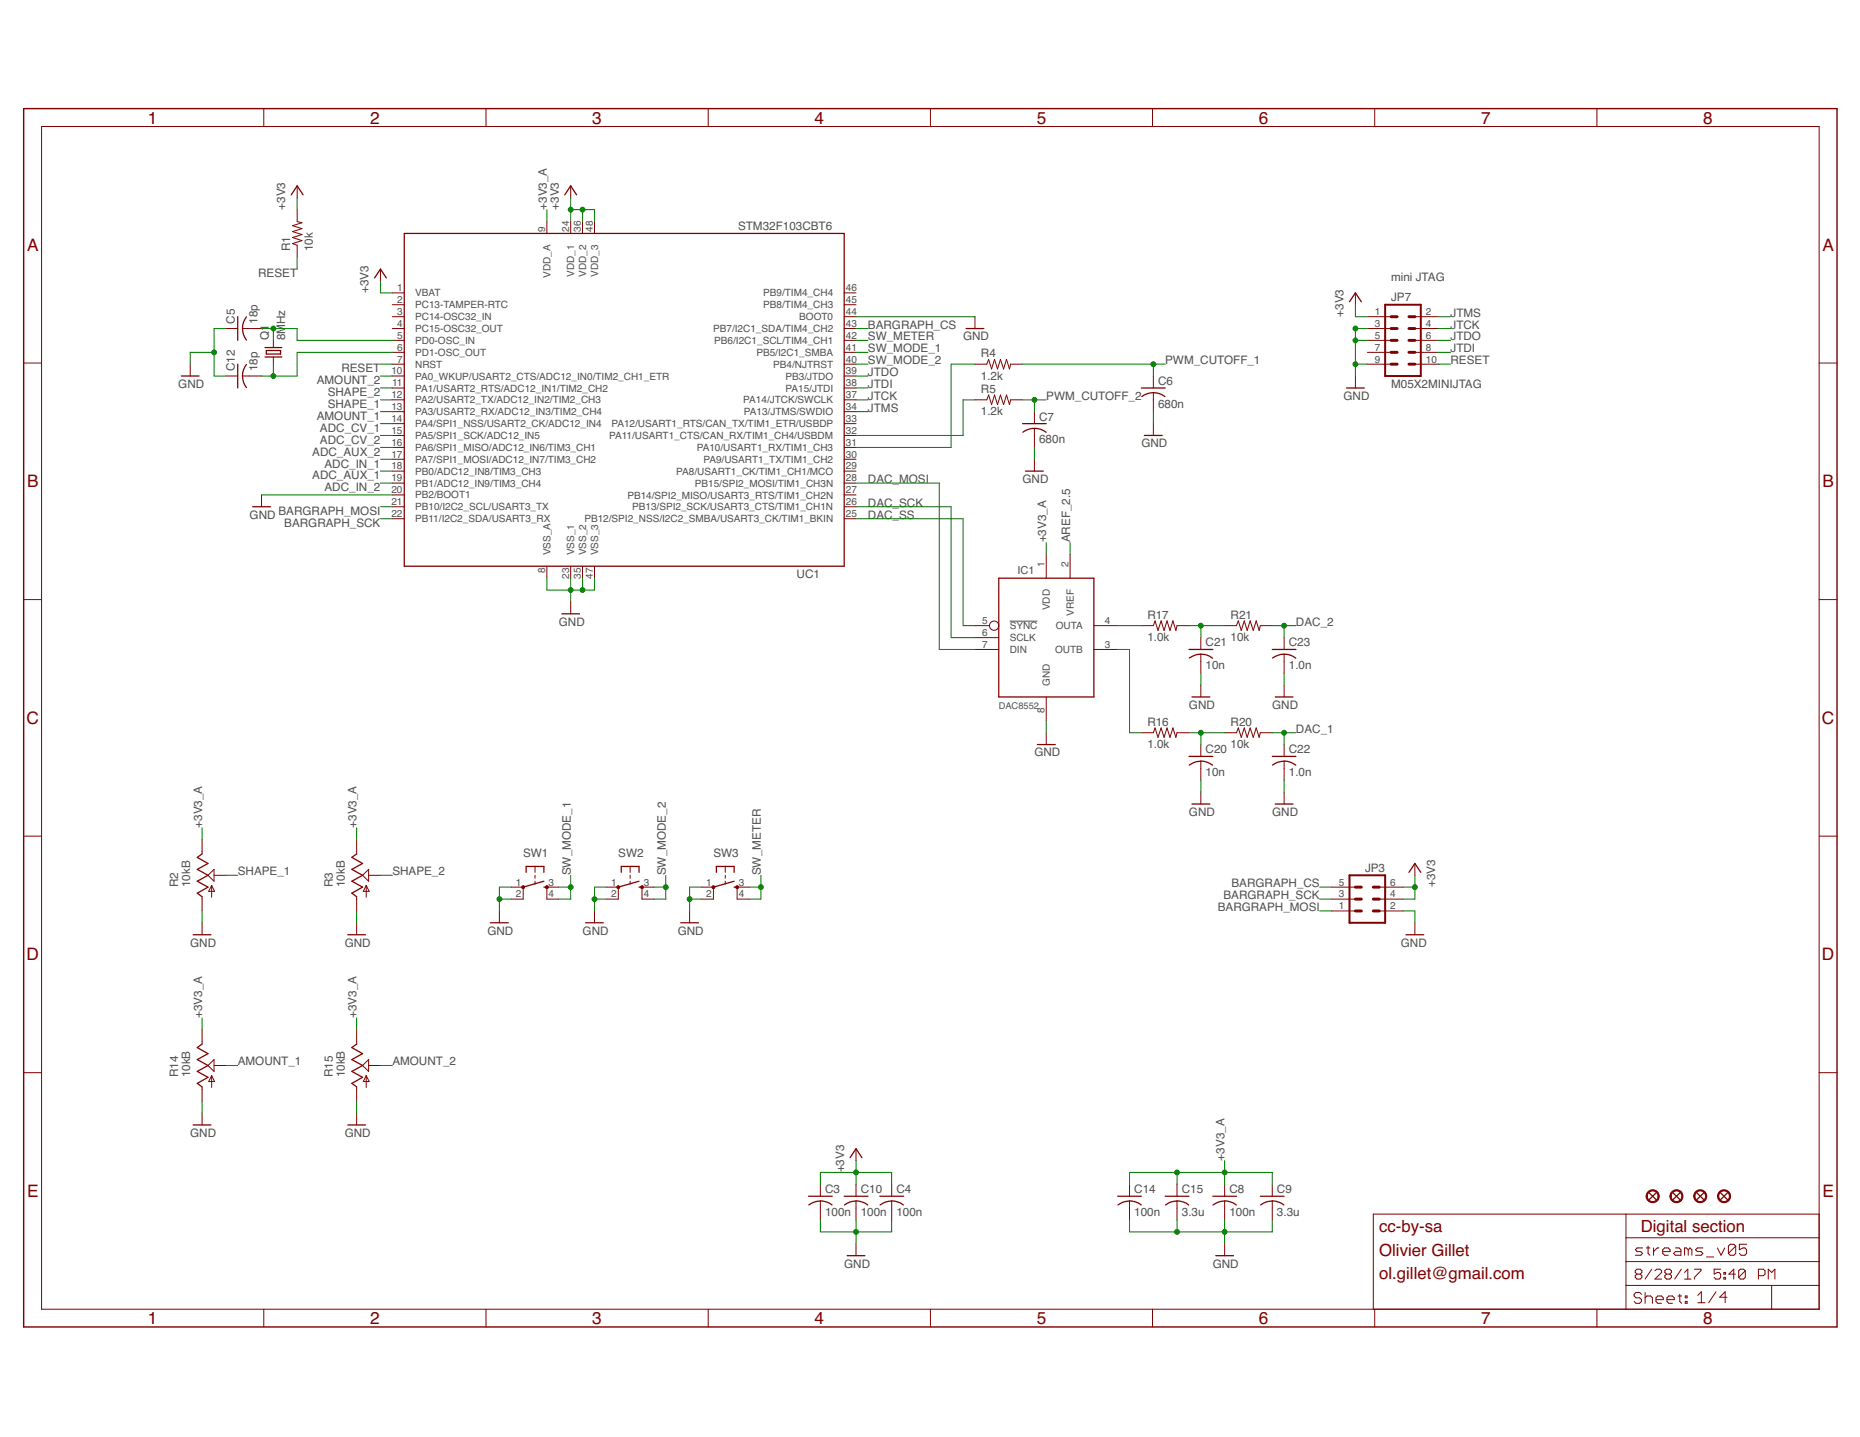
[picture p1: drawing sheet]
<svg xmlns="http://www.w3.org/2000/svg" width="279mm" height="216mm" viewBox="0 0 279 216" stroke-linecap="round" stroke-linejoin="round" font-family="sans-serif">
<path d="M151.7 93.3h4.1" fill="none" stroke="#505050" stroke-width=".15"/>
<g fill="none" stroke="#800000" stroke-width=".15">
<path d="M6.2 19h267.1v177.7h-267.1zM39.6 16.3v2.7M73 16.3v2.7M106.4 16.3v2.7M139.8 16.3v2.7M173.1 16.3v2.7M206.5 16.3v2.7M239.9 16.3v2.7M44.6 31.5v1.8l.8 .2-1.5 .4 1.5 .5-1.5 .4 1.5 .4-1.5 .5 1.5 .5-1.5 .4 .7 .3v1.8M44.6 27.9v1.8M82.1 33.3v1.8M85.7 27.9v1.8"/>
<path d="M85.7 33.3v1.8M87.5 33.3v1.8M89.3 33.3v1.8M3.6 54.5h2.6M28.6 54.7v1.8M33.9 49.4h1.8M33.9 56.5h1.8M36.4 49.4h2.9M36.4 56.5h2.9M41.1 51.1v1.1M41.1 53.6v1.1M57.1 40.4v1.8"/>
<path d="M58.9 52.9h1.8M58.9 54.7h1.8M58.9 49.4h1.8M58.9 44h1.8M58.9 51.1h1.8M58.9 58.3h1.8M58.9 56.5h1.8M58.9 45.8h1.8M58.9 47.6h1.8M126.8 52.9h1.8M126.8 54.7h1.8M126.8 49.4h1.8"/>
<path d="M126.8 44h1.8M126.8 51.1h1.8M126.8 58.3h1.8M126.8 56.5h1.8M126.8 45.8h1.8M126.8 47.6h1.8M146.5 54.7h1.7l.3-.7 .4 1.4 .5-1.4 .4 1.4 .5-1.4 .4 1.4 .5-1.4 .4 1.4 .2-.7h1.8M146.5 47.6v1.8M173.2 56.5v1.8M173.2 59v2.8M203.6 44v1.8M203.6 56.5v1.8"/>
<path d="M205.4 52.9h3.6M205.4 54.7h3.6M205.4 49.4h3.6M205.4 51.1h3.6M205.4 47.6h3.6M212.5 52.9h3.6M212.5 54.7h3.6M212.5 49.4h3.6M212.5 51.1h3.6M212.5 47.6h3.6M273.3 54.5h2.6M39.3 74.4v1.7"/>
<path d="M58.9 72.6h1.8M58.9 70.8h1.8M58.9 67.2h1.8M58.9 74.4h1.8M58.9 76.1h1.8M58.9 69h1.8M58.9 60.1h1.8M58.9 65.4h1.8M58.9 61.8h1.8M58.9 63.6h1.8M58.9 77.9h1.8M126.8 72.6h1.8"/>
<path d="M126.8 70.8h1.8M126.8 67.2h1.8M126.8 74.4h1.8M126.8 76.1h1.8M126.8 69h1.8M126.8 60.1h1.8M126.8 65.4h1.8M126.8 61.8h1.8M126.8 63.6h1.8M126.8 77.9h1.8M146.5 60.1h1.7l.3-.7 .4 1.4 .5-1.4 .4 1.4 .5-1.4 .4 1.4 .5-1.4 .4 1.4 .2-.7h1.8M155.4 61.8v1.8"/>
<path d="M155.4 64.4v2.8M155.4 69v1.8M173.2 63.6v1.8M3.6 90.1h2.6M82.1 85.1v1.8M85.7 85.1v1.8M85.7 90.4v1.8M87.5 85.1v1.8M89.3 85.1v1.8M146.5 94h2.1M146.5 95.8h3.5M146.5 97.6h3.5"/>
<path d="M157.2 83.3v3.6M160.7 83.3v3.6M164.3 94h3.6M164.3 97.6h3.6M171.4 94h1.8l.3-.7 .4 1.4 .5-1.4 .5 1.4 .4-1.4 .4 1.4 .5-1.4 .4 1.4 .2-.7h1.8M180.4 95.8v1.8M180.4 98.3v2.9M184 94h1.7l.3-.7 .5 1.4 .4-1.4 .4 1.4 .5-1.4 .5 1.4 .4-1.4 .4 1.4 .2-.7h1.8M192.9 95.8v1.8M192.9 98.3v2.9M273.3 90.1h2.6M157.2 104.7v3.6"/>
<path d="M157.2 110.1v1.8M171.4 110.1h1.8l.3-.7 .4 1.4 .5-1.4 .5 1.4 .4-1.4 .4 1.4 .5-1.4 .4 1.4 .2-.7h1.8M180.4 102.9v1.8M180.4 111.9v1.7M180.4 114.4v2.8M180.4 119v1.8M184 110.1h1.7l.3-.7 .5 1.4 .4-1.4 .4 1.4 .5-1.4 .5 1.4 .4-1.4 .4 1.4 .2-.7h1.8M192.9 102.9v1.8M192.9 111.9v1.7M192.9 114.4v2.8M192.9 119v1.8M3.6 125.6h2.6"/>
<path d="M30.4 126.2v2.1M30.4 134.7v2.2M30.4 138.6v1.8M31.2 131.5l1-.9v1.8zM31.8 133v1.8M31.8 133l.4 .9h-.9zM32.2 131.5h1.7M53.6 126.2v2.1M53.6 134.7v2.2M53.6 138.6v1.8M54.5 131.5l.9-.9v1.8zM55 133l.5 .9h-.9z"/>
<path d="M55 133v1.8M55.4 131.5h1.7M75 136.9v1.7M76.8 133.3h1.8v1.8h-1.8M80.4 130.2v.9M80.4 131.5v.5M80.4 132.4v.4M83.9 133.3h-1.8v1.8h1.8M89.3 136.9v1.7M91.1 133.3h1.8v1.8h-1.8M94.7 130.2v.9M94.7 131.5v.5"/>
<path d="M94.7 132.4v.4M98.2 133.3h-1.8v1.8h1.8M103.6 136.9v1.7M105.4 133.3h1.8v1.8h-1.8M108.9 130.2v.9M108.9 131.5v.5M108.9 132.4v.4M112.5 133.3h-1.8v1.8h1.8M200 133.3h3.6M200 135.1h3.6M200 136.9h3.6M207.2 133.3h3.6"/>
<path d="M207.2 135.1h3.6M207.2 136.9h3.6M212.5 129.7v1.8M212.5 138.6v1.8M273.3 125.6h2.6M30.4 154.7v2.2M53.6 154.7v2.2M3.6 161.2h2.6M30.4 163.3v2.1M30.4 167.2v1.8M31.2 160.1l1-.9v1.8zM31.8 161.6v1.8"/>
<path d="M31.8 161.6l.4 .9h-.9zM32.2 160.1h1.7M53.6 163.3v2.1M53.6 167.2v1.8M54.5 160.1l.9-.9v1.8zM55 161.6v1.8M55 161.6l.5 .9h-.9zM55.4 160.1h1.7M123.2 177.9v1.8M128.6 172.6v1.8M128.6 177.9v1.8M133.9 177.9v1.8"/>
<path d="M169.7 177.9v1.8M176.8 177.9v1.8M184 177.9v1.8M191.1 177.9v1.8M273.3 161.2h2.6M39.6 196.7v2.7M73 196.7v2.7M106.4 196.7v2.7M123.2 180.4v2.9M128.6 180.4v2.9M128.6 186.9v1.8M133.9 180.4v2.9"/>
<path d="M139.8 196.7v2.7M169.7 180.4v2.9M173.1 196.7v2.7M176.8 180.4v2.9M184 180.4v2.9M184 186.9v1.8M191.1 180.4v2.9M206.5 196.7v2.7M239.9 196.7v2.7M244.2 193.1h29.1M244.2 182.4v14.3M244.2 189.5h29.1"/>
<path d="M244.2 186h29.1M245.9 191.4l-.3-.2v-.3l.3-.2h.5l.2 .2v.3l-.2 .2M245.9 191.4l-.3 .3v.2l.3 .3h.5l.2-.3v-.2l-.2-.3M245.9 191.4h.5M246.6 194.5l-.3-.3h-.6l-.2 .3v.2l.2 .3h.6l.3 .3v.2l-.3 .3h-.6l-.2-.3M246.7 187.5h-.8l-.2 .3 .2 .2h.6l.2 .3-.2 .3h-.8M247.1 195l.3-.3h.5l.3 .3v.8M247.1 194.2v1.6M247.3 187.5h.5M247.6 187.2v1.1l.2 .3M248.1 190.7l-1 1.5M248.4 187.5v1.1"/>
<path d="M248.6 190.9l.3-.2h.4l.3 .2v.3l-1 1h1M248.8 195.3h1.1v-.3l-.3-.3h-.6l-.2 .3v.5l.2 .3h.6M249.2 187.5h-.3l-.5 .5M249.8 188h1.1v-.2l-.3-.3h-.6l-.2 .3v.5l.2 .3h.6M250.3 191.4l-.2-.2v-.3l.2-.2h.5l.3 .2v.3l-.3 .2M250.3 191.4l-.2 .3v.2l.2 .3h.5l.3-.3v-.2l-.3-.3M250.3 191.4h.5M250.4 195.3h1.1v-.3l-.3-.3h-.5l-.3 .3v.5l.3 .3h.5M251.7 187.5h.5l.3 .3v.8h-.8l-.3-.3 .3-.3h.8M252.1 194.7h.5M252.3 194.5v1l.3 .3M252.6 190.7l-1 1.5"/>
<path d="M253 192.2h1M253 191.2l.5-.5v1.5M253.2 194.7h.2v.3h-.2zM253.2 195.5h.2v.3h-.2zM253.6 187.8l-.3-.3h-.3v1.1M253.6 187.8v.8M253.6 187.8l.3-.3 .2 .3v.8M254.5 190.7h1v.2l-1 1v.3M255 194.6l.6-.5v1.6M255 195.7h1.1M255.8 187.5h-.8l-.3 .3 .3 .2h.5l.3 .3-.3 .3h-.8M256.3 188.8h1.1"/>
<path d="M257.8 194.1l-1.1 1.6M258 187.5l.5 1.1 .6-1.1M258.5 190.7h-1v.7l.5-.2h.2l.3 .2v.5l-.3 .3h-.5l-.2-.3M259 191.9h.2v.3h-.2zM259 191.2h.2v.2h-.2zM259.4 194.9h-1.1l.8-.8v1.6M260.7 191.4h-1l.7-.7v1.5M260.7 187.2v1.1l-.2 .3h-.6l-.3-.3M260.7 187.2l-.2-.3h-.6l-.3 .3v1.1M260.7 187.2l-1.1 1.1M262.2 190.9l-.3-.2h-.5l-.2 .2v1M262.2 190.9v1l-.3 .3h-.5l-.2-.3"/>
<path d="M262.2 190.9l-1 1M262.4 186.9h-1.1v.9l.5-.3h.3l.3 .3v.5l-.3 .3h-.5l-.3-.3M264.1 191.7h.8l.2-.3v-.5l-.2-.2h-.8v1.5M265.6 192.2v-1.5l.5 .5 .5-.5v1.5M266.1 193.1v3.6M273.3 182.4h-67v14.3"/>
<circle cx="149.3" cy="94" r=".7"/>
</g>
<path d="M3.6 16.3h272.3v183.1h-272.3z" fill="none" stroke="#800000" stroke-width=".21"/>
<g fill="none" stroke="#800000" stroke-width=".19">
<path d="M43.8 29.3l.8-1.4 .9 1.4M60.7 35.1h66.1v50h-66.1zM84.8 29.3l.9-1.4 .9 1.4M27.2 56.5h2.7M35.7 47.6v3.5M35.7 54.7v3.6M37 54.8a2.84 2.84 0 0 0 0 3.4M37 47.6a2.87 2.87 0 0 0 0 3.5M39.8 52.2h2.5M39.8 53.6h2.5M40 52.7h2.1v.5h-2.1zM56.3 41.8l.8-1.4 .9 1.4"/>
<path d="M145.1 49.4h2.7M171.4 58.3h3.6M171.5 59.6a2.84 2.84 0 0 1 3.5 0M202.3 58.3h2.6M202.7 45.3l.9-1.3 .9 1.3M38 76.1h2.6M153.6 63.6h3.6M154.1 70.8h2.6M155.4 64.3a2.81 2.81 0 0 1 1.7 .6M155.4 64.4a2.97 2.97 0 0 0-1.8 .5M171.9 65.4h2.7M84.4 92.2h2.7"/>
<path d="M150 86.9h14.3v17.8h-14.3zM178.6 97.6h3.6M180.4 98.3a2.67 2.67 0 0 1 1.7 .6M180.4 98.3a2.97 2.97 0 0 0-1.8 .6M191.1 97.6h3.6M192.9 98.3a2.67 2.67 0 0 1 1.7 .6M192.9 98.3a2.97 2.97 0 0 0-1.7 .6M155.8 111.9h2.7M178.6 113.6h3.6M178.6 115a2.79 2.79 0 0 1 3.5 0M179 104.7h2.7M191.1 113.6h3.6"/>
<path d="M191.2 115a2.79 2.79 0 0 1 3.4 0M191.6 104.7h2.6M30.4 128.3l-.8 .5 1.6 .9-1.6 .9 1.6 .9-1.6 .9 1.6 .9-1.6 .9 .8 .5M53.6 128.3l-.7 .5 1.6 .9-1.6 .9 1.6 .9-1.6 .9 1.6 .9-1.6 .9 .7 .5M73.7 138.6h2.6M79 131.1v-.9h2.7v.9M81.7 133.3h.4M81.7 132.4l-3.1 .9M88 138.6h2.6M93.3 131.1v-.9h2.7v.9M96 133.3h.4M96 132.4l-3.1 .9"/>
<path d="M102.3 138.6h2.6M107.6 131.1v-.9h2.7v.9M110.3 133.3h.4M110.3 132.4l-3.1 .9M179 120.8h2.7M191.6 120.8h2.6M211.6 131.1l.9-1.4 .9 1.4M29 140.4h2.7M30.4 156.9l-.8 .5 1.6 .9-1.6 .9 1.6 .9-1.6 .9 1.6 .9-1.6 .9 .8 .5M52.2 140.4h2.7M53.6 156.9l-.7 .5 1.6 .9-1.6 .9 1.6 .9-1.6 .9 1.6 .9-1.6 .9 .7 .5M211.2 140.4h2.7"/>
<path d="M29 169h2.7M52.2 169h2.7M121.5 179.7h3.5M126.8 179.7h3.6M127.7 173.9l.9-1.3 .9 1.3M132.2 179.7h3.5M167.9 179.7h3.5M175 179.7h3.6M182.2 179.7h3.5M189.3 179.7h3.6M247.7 179.2l1.1 1.1M248.8 179.2l-1.1 1.1"/>
<path d="M251.3 179.2l1.1 1.1M252.4 179.2l-1.1 1.1M254.9 179.2l1 1.1M255.9 179.2l-1 1.1M258.4 179.2l1.1 1.1M259.5 179.2l-1.1 1.1M123.2 180.4a3 3 0 0 1 1.8 .6M123.2 180.4a2.81 2.81 0 0 0-1.7 .6M127.3 188.7h2.6M128.6 180.4a3 3 0 0 1 1.7 .6M128.6 180.4a2.81 2.81 0 0 0-1.7 .6M133.9 180.4a3 3 0 0 1 1.8 .6"/>
<path d="M133.9 180.4a2.81 2.81 0 0 0-1.7 .6M169.7 180.4a3 3 0 0 1 1.7 .6M169.7 180.4a2.81 2.81 0 0 0-1.8 .6M176.8 180.4a3 3 0 0 1 1.8 .6M176.8 180.4a2.69 2.69 0 0 0-1.7 .6M182.6 188.7h2.7M184 180.4a3 3 0 0 1 1.7 .6M184 180.4a2.81 2.81 0 0 0-1.8 .6M191.1 180.4a3 3 0 0 1 1.7 .6M191.1 180.4a2.7 2.7 0 0 0-1.7 .6"/>
</g>
<path d="M208.1 45.8h5.3v10.7h-5.3zM202.7 131.5h5.4v7.1h-5.4z" fill="none" stroke="#800000" stroke-width=".3"/>
<g fill="none" stroke="#800000" stroke-width=".44">
<path d="M209 51.1h.9M209 52.9h.9M209 54.7h.9M209 47.6h.9M209 49.4h.9M211.6 51.1h.9M211.6 52.9h.9M211.6 54.7h.9M211.6 47.6h.9M211.6 49.4h.9M203.6 133.3h.9M203.6 135.1h.9"/>
<path d="M203.6 136.9h.9M206.3 133.3h.9M206.3 135.1h.9M206.3 136.9h.9"/>
</g>
<g fill="#800000" stroke="#800000" stroke-width=".15">
<path d="M247.4 179.2a.99 .99 0 0 1 1.6-.1 .99 .99 0 0 1-.4 1.6 .99 .99 0 0 1-1.3-1h.2a.8 .8 0 0 1 1.1-.6 .8 .8 0 0 1 .2 1.3 .8 .8 0 0 1-1.3-.4v-.3h-.2z" fill-rule="evenodd"/>
<path d="M251 179.2a.98 .98 0 0 1 1.6-.1 .98 .98 0 0 1-.5 1.6 .98 .98 0 0 1-1.3-1h.2a.8 .8 0 0 1 1.2-.6 .8 .8 0 0 1 .1 1.3 .8 .8 0 0 1-1.2-.4l-.1-.3h-.2z" fill-rule="evenodd"/>
<path d="M254.8 179a.98 .98 0 0 1 1.5 .3 .98 .98 0 0 1-.7 1.4 .98 .98 0 0 1-1.2-1h.2a.81 .81 0 0 1 1.1-.7 .81 .81 0 0 1 .3 1.3 .81 .81 0 0 1-1.4-.3v-.3h-.2l.1-.3z" fill-rule="evenodd"/>
<path d="M258.4 179a.98 .98 0 0 1 1.5 .3 .98 .98 0 0 1-.7 1.4 .98 .98 0 0 1-1.2-1h.2a.81 .81 0 0 1 1.1-.7 .81 .81 0 0 1 .2 1.3 .81 .81 0 0 1-1.3-.3v-.3h-.2v-.3z" fill-rule="evenodd"/>
<path d="M78.4 133.1h.2h.1v.4h-.3z" fill-rule="evenodd"/>
<path d="M82 133.1h.1h.2v.4h-.3l-.1-.2z" fill-rule="evenodd"/>
<path d="M92.7 133.1h.2h.1l.1 .2-.1 .2h-.3z" fill-rule="evenodd"/>
<path d="M96.3 133.1h.1h.2v.4h-.3l-.1-.2z" fill-rule="evenodd"/>
<path d="M107 133.1h.2h.1l.1 .2-.1 .2h-.3z" fill-rule="evenodd"/>
<path d="M110.6 133.1h.1h.2v.4h-.3l-.1-.2z" fill-rule="evenodd"/>
</g>
<g fill="none" stroke="#008000" stroke-width=".15">
<path d="M44.6 29.7v1.8M44.6 38.7v1.7M82.1 31.5v1.8M85.7 29.7v3.6M85.7 31.5h3.6v1.8M87.5 31.5v1.8M32.2 52.9h-3.6v1.8M33.9 49.4h-1.7v7.1h1.7M39.3 49.4h5.3v1.7h14.3M41.1 49.4v1.7M41.1 54.7v1.8M57.1 56.5h1.8"/>
<path d="M57.1 54.7h1.8M57.1 42.2v1.8h1.8M57.1 58.3h1.8M58.9 52.9h-14.3v3.6h-5.3M128.6 49.4h1.8M128.6 56.5h1.8M128.6 52.9h1.8M128.6 51.1h1.8M128.6 54.7h1.8M128.6 47.6h17.9M128.6 58.3h1.8M146.5 54.7h-3.6v12.5h-14.3"/>
<path d="M153.6 54.7h21.4M173.2 54.7v1.8M203.6 45.8v1.8h1.8M203.6 51.1h1.8M203.6 54.7h1.8M205.4 49.4h-1.8v7.1M216.1 49.4h1.8M216.1 52.9h1.8M216.1 51.1h1.8M216.1 54.7h1.8M216.1 47.6h1.8M39.3 74.4h19.6"/>
<path d="M57.1 60.1h1.8M57.1 61.8h1.8M57.1 77.9h1.8M57.1 72.6h1.8M57.1 76.1h1.8M57.1 63.6h1.8M57.1 65.4h1.8M57.1 67.2h1.8M57.1 70.8h1.8M57.1 69h1.8M128.6 60.1h1.8M128.6 61.8h1.8"/>
<path d="M128.6 77.9h16.1v16.1h1.8M128.6 72.6h12.5v25h5.4M128.6 76.1h14.3v19.7h3.6M146.5 60.1h-1.8v5.3h-16.1M153.6 60.1h3.6M155.4 60.1v1.7M155.4 67.2v1.8M173.2 61.8v1.8M82.1 86.9v1.7h7.2v-1.7M85.7 86.9v3.5M87.5 86.9v1.7M157.2 81.5v1.8"/>
<path d="M160.7 81.5v1.8M167.9 97.6h1.8v12.5h1.7M167.9 94h3.5M178.6 94h5.4M180.4 94v1.8M191.1 94h3.6M192.9 94v1.8M157.2 108.3v1.8M178.6 110.1h5.4M180.4 101.2v1.7M180.4 110.1v1.8M180.4 117.2v1.8"/>
<path d="M191.1 110.1h3.6M192.9 101.2v1.7M192.9 110.1v1.8M192.9 117.2v1.8M30.4 124.4v1.8M30.4 136.9v1.7M33.9 131.5h1.8M53.6 124.4v1.8M53.6 136.9v1.7M57.1 131.5h1.8M75 135.1h1.8M76.8 133.3h-1.8v3.6"/>
<path d="M83.9 133.3h1.8M85.7 131.5v3.6h-1.8M89.3 135.1h1.8M91.1 133.3h-1.8v3.6M98.2 133.3h1.8M100 131.5v3.6h-1.8M103.6 135.1h1.8M105.4 133.3h-1.8v3.6M112.5 133.3h1.8M114.3 131.5v3.6h-1.8M198.2 133.3h1.8M198.2 135.1h1.8"/>
<path d="M198.2 136.9h1.8M210.8 133.3h1.7M210.8 136.9h1.7v1.7M212.5 131.5v3.6h-1.7M30.4 152.9v1.8M53.6 152.9v1.8M30.4 165.4v1.8M33.9 160.1h1.8M53.6 165.4v1.8M57.1 160.1h1.8M123.2 177.9v-1.8h10.7v1.8M128.6 174.4v3.5"/>
<path d="M169.7 177.9v-1.8h21.4v1.8M176.8 176.1v1.8M184 174.4v3.5M123.2 183.3v1.8h10.7v-1.8M128.6 183.3v3.6M169.7 183.3v1.8h21.4v-1.8M176.8 183.3v1.8M184 183.3v3.6"/>
</g>
<g fill="#008000" stroke="#008000" stroke-width=".15">
<circle cx="85.7" cy="88.6" r=".36"/>
<circle cx="87.5" cy="88.6" r=".36"/>
<circle cx="32.2" cy="52.9" r=".36"/>
<circle cx="203.6" cy="49.4" r=".36"/>
<circle cx="203.6" cy="51.1" r=".36"/>
<circle cx="203.6" cy="54.7" r=".36"/>
<circle cx="128.6" cy="185.1" r=".36"/>
<circle cx="176.8" cy="185.1" r=".36"/>
<circle cx="184" cy="185.1" r=".36"/>
<circle cx="75" cy="135.1" r=".36"/>
<circle cx="89.3" cy="135.1" r=".36"/>
<circle cx="103.6" cy="135.1" r=".36"/>
<circle cx="87.5" cy="31.5" r=".36"/>
<circle cx="85.7" cy="31.5" r=".36"/>
<circle cx="128.6" cy="176.1" r=".36"/>
<circle cx="212.5" cy="133.3" r=".36"/>
<circle cx="41.1" cy="49.4" r=".36"/>
<circle cx="41.1" cy="56.5" r=".36"/>
<circle cx="184" cy="176.1" r=".36"/>
<circle cx="176.8" cy="176.1" r=".36"/>
<circle cx="85.7" cy="133.3" r=".36"/>
<circle cx="100" cy="133.3" r=".36"/>
<circle cx="114.3" cy="133.3" r=".36"/>
<circle cx="180.4" cy="94" r=".36"/>
<circle cx="180.4" cy="110.1" r=".36"/>
<circle cx="192.9" cy="94" r=".36"/>
<circle cx="192.9" cy="110.1" r=".36"/>
<circle cx="173.2" cy="54.7" r=".36"/>
<circle cx="155.4" cy="60.1" r=".36"/>
</g>
<g font-size="2.6" fill="#800000">
<text x="22.2" y="18.6">1</text>
<text x="55.6" y="18.6">2</text>
<text x="89" y="18.6">3</text>
<text x="122.3" y="18.6">4</text>
<text x="155.7" y="18.6">5</text>
<text x="189.1" y="18.6">6</text>
<text x="222.5" y="18.6">7</text>
<text x="255.9" y="18.6">8</text>
<text x="4.1" y="37.7">A</text>
<text x="273.8" y="37.7">A</text>
<text x="4.1" y="73.2">B</text>
<text x="273.8" y="73.2">B</text>
<text x="4" y="108.8">C</text>
<text x="273.7" y="108.8">C</text>
<text x="4" y="144.3">D</text>
<text x="273.7" y="144.3">D</text>
<text x="4.1" y="179.8">E</text>
<text x="273.8" y="179.8">E</text>
<text x="22.2" y="198.9">1</text>
<text x="55.6" y="198.9">2</text>
<text x="89" y="198.9">3</text>
<text x="122.3" y="198.9">4</text>
<text x="155.7" y="198.9">5</text>
<text x="189.1" y="198.9">6</text>
<text x="222.5" y="198.9">7</text>
<text x="255.9" y="198.9">8</text>
</g>
<g font-size="2.5" fill="#800000">
<text x="207.2" y="185.1">cc-by-sa</text>
<text x="246.5" y="185.1">Digital section</text>
<text x="207.2" y="188.7">Olivier Gillet</text>
<text x="207.2" y="192.2">ol.gillet@gmail.com</text>
</g>
<g font-size="1.8" fill="#505050">
<text x="42.9" y="31.5" transform="rotate(-90 42.9 31.5)">+3V3</text>
<text x="82.2" y="31.5" transform="rotate(-90 82.2 31.5)">+3V3_A</text>
<text x="83.9" y="31.5" transform="rotate(-90 83.9 31.5)">+3V3</text>
<text x="110.9" y="34.5">STM32F103CBT6</text>
<text x="38.8" y="41.7">RESET</text>
<text x="43.6" y="37.7" transform="rotate(-90 43.6 37.7)">R1</text>
<text x="47" y="37.7" transform="rotate(-90 47 37.7)">10k</text>
<text x="55.4" y="44" transform="rotate(-90 55.4 44)">+3V3</text>
<text x="201.8" y="47.6" transform="rotate(-90 201.8 47.6)">+3V3</text>
<text x="209" y="42.2">mini JTAG</text>
<text x="209" y="45.3">JP7</text>
<text x="217.9" y="47.6">JTMS</text>
<text x="35.3" y="48.6" transform="rotate(-90 35.3 48.6)">C5</text>
<text x="38.7" y="48.6" transform="rotate(-90 38.7 48.6)">18p</text>
<text x="40.4" y="51.1" transform="rotate(-90 40.4 51.1)">Q1</text>
<text x="42.9" y="51.1" transform="rotate(-90 42.9 51.1)">8MHz</text>
<text x="130.4" y="52.9">SW_MODE_1</text>
<text x="130.4" y="51.1">SW_METER</text>
<text x="130.4" y="49.4">BARGRAPH_CS</text>
<text x="144.7" y="51.1">GND</text>
<text x="147.3" y="53.7">R4</text>
<text x="217.9" y="52.9">JTDI</text>
<text x="217.9" y="51.1">JTDO</text>
<text x="217.9" y="49.4">JTCK</text>
<text x="26.8" y="58.3">GND</text>
<text x="35.3" y="55.8" transform="rotate(-90 35.3 55.8)">C12</text>
<text x="38.7" y="55.8" transform="rotate(-90 38.7 55.8)">18p</text>
<text x="47.6" y="57.8">AMOUNT_2</text>
<text x="49.2" y="59.5">SHAPE_2</text>
<text x="51.3" y="56">RESET</text>
<text x="130.4" y="58.3">JTDI</text>
<text x="130.4" y="56.5">JTDO</text>
<text x="130.4" y="54.7">SW_MODE_2</text>
<text x="147.3" y="57">1.2k</text>
<text x="147.3" y="59">R5</text>
<text x="174" y="57.8">C6</text>
<text x="175" y="54.7">PWM_CUTOFF_1</text>
<text x="209" y="58.3">M05X2MINIJTAG</text>
<text x="217.9" y="54.7">RESET</text>
<text x="47.6" y="63.1">AMOUNT_1</text>
<text x="48.1" y="64.9">ADC_CV_1</text>
<text x="49.2" y="61.3">SHAPE_1</text>
<text x="130.4" y="60.1">JTCK</text>
<text x="130.4" y="61.9">JTMS</text>
<text x="147.3" y="62.4">1.2k</text>
<text x="156.1" y="63.2">C7</text>
<text x="157.2" y="60.1">PWM_CUTOFF_2</text>
<text x="174" y="61.2">680n</text>
<text x="201.8" y="60.1">GND</text>
<text x="46.9" y="68.5">ADC_AUX_2</text>
<text x="48.1" y="66.7">ADC_CV_2</text>
<text x="48.7" y="70.3">ADC_IN_1</text>
<text x="156.1" y="66.6">680n</text>
<text x="171.5" y="67.2">GND</text>
<text x="37.5" y="77.9">GND</text>
<text x="41.8" y="77.4">BARGRAPH_MOSI</text>
<text x="46.9" y="72">ADC_AUX_1</text>
<text x="48.7" y="73.8">ADC_IN_2</text>
<text x="130.4" y="77.9">DAC_SS</text>
<text x="130.4" y="72.6">DAC_MOSI</text>
<text x="130.4" y="76.1">DAC_SCK</text>
<text x="153.6" y="72.6">GND</text>
<text x="42.7" y="79.2">BARGRAPH_SCK</text>
<text x="157.2" y="81.5" transform="rotate(-90 157.2 81.5)">+3V3_A</text>
<text x="160.7" y="81.5" transform="rotate(-90 160.7 81.5)">AREF_2.5</text>
<text x="119.7" y="86.9">UC1</text>
<text x="83.9" y="94">GND</text>
<text x="172.4" y="93">R17</text>
<text x="184.9" y="93">R21</text>
<text x="194.7" y="94">DAC_2</text>
<text x="172.4" y="96.3">1.0k</text>
<text x="181.1" y="100.5">10n</text>
<text x="181.1" y="97.1">C21</text>
<text x="184.9" y="96.3">10k</text>
<text x="193.6" y="100.5">1.0n</text>
<text x="193.6" y="97.1">C23</text>
<text x="178.6" y="106.5">GND</text>
<text x="191.1" y="106.5">GND</text>
<text x="155.4" y="113.6">GND</text>
<text x="172.4" y="112.4">1.0k</text>
<text x="172.4" y="109">R16</text>
<text x="181.1" y="113.2">C20</text>
<text x="184.9" y="112.4">10k</text>
<text x="184.9" y="109">R20</text>
<text x="193.6" y="113.2">C22</text>
<text x="194.7" y="110.1">DAC_1</text>
<text x="181.1" y="116.6">10n</text>
<text x="193.6" y="116.6">1.0n</text>
<text x="30.4" y="124.4" transform="rotate(-90 30.4 124.4)">+3V3_A</text>
<text x="53.6" y="124.4" transform="rotate(-90 53.6 124.4)">+3V3_A</text>
<text x="178.6" y="122.6">GND</text>
<text x="191.1" y="122.6">GND</text>
<text x="35.7" y="131.5">SHAPE_1</text>
<text x="58.9" y="131.5">SHAPE_2</text>
<text x="78.6" y="128.8">SW1</text>
<text x="85.7" y="131.5" transform="rotate(-90 85.7 131.5)">SW_MODE_1</text>
<text x="92.9" y="128.8">SW2</text>
<text x="100" y="131.5" transform="rotate(-90 100 131.5)">SW_MODE_2</text>
<text x="107.2" y="128.8">SW3</text>
<text x="114.3" y="131.5" transform="rotate(-90 114.3 131.5)">SW_METER</text>
<text x="205" y="131">JP3</text>
<text x="26.8" y="133.3" transform="rotate(-90 26.8 133.3)">R2</text>
<text x="28.6" y="133.3" transform="rotate(-90 28.6 133.3)">10kB</text>
<text x="50" y="133.3" transform="rotate(-90 50 133.3)">R3</text>
<text x="51.8" y="133.3" transform="rotate(-90 51.8 133.3)">10kB</text>
<text x="182.9" y="136.9">BARGRAPH_MOSI</text>
<text x="183.8" y="135.1">BARGRAPH_SCK</text>
<text x="185" y="133.3">BARGRAPH_CS</text>
<text x="215.6" y="133.3" transform="rotate(-90 215.6 133.3)">+3V3</text>
<text x="28.6" y="142.2">GND</text>
<text x="51.8" y="142.2">GND</text>
<text x="73.2" y="140.4">GND</text>
<text x="87.5" y="140.4">GND</text>
<text x="101.8" y="140.4">GND</text>
<text x="210.4" y="142.2">GND</text>
<text x="30.4" y="152.9" transform="rotate(-90 30.4 152.9)">+3V3_A</text>
<text x="53.6" y="152.9" transform="rotate(-90 53.6 152.9)">+3V3_A</text>
<text x="26.8" y="161.9" transform="rotate(-90 26.8 161.9)">R14</text>
<text x="28.6" y="161.9" transform="rotate(-90 28.6 161.9)">10kB</text>
<text x="35.7" y="160.1">AMOUNT_1</text>
<text x="50" y="161.9" transform="rotate(-90 50 161.9)">R15</text>
<text x="51.8" y="161.9" transform="rotate(-90 51.8 161.9)">10kB</text>
<text x="58.9" y="160.1">AMOUNT_2</text>
<text x="28.6" y="170.8">GND</text>
<text x="51.8" y="170.8">GND</text>
<text x="123.9" y="179.3">C3</text>
<text x="126.8" y="176.2" transform="rotate(-90 126.8 176.2)">+3V3</text>
<text x="129.3" y="179.3">C10</text>
<text x="134.7" y="179.3">C4</text>
<text x="170.4" y="179.3">C14</text>
<text x="177.5" y="179.3">C15</text>
<text x="184" y="174.4" transform="rotate(-90 184 174.4)">+3V3_A</text>
<text x="184.7" y="179.3">C8</text>
<text x="191.8" y="179.3">C9</text>
<text x="123.9" y="182.7">100n</text>
<text x="129.3" y="182.7">100n</text>
<text x="134.7" y="182.7">100n</text>
<text x="170.4" y="182.7">100n</text>
<text x="177.5" y="182.7">3.3u</text>
<text x="184.7" y="182.7">100n</text>
<text x="191.8" y="182.7">3.3u</text>
<text x="126.8" y="190.4">GND</text>
<text x="182.2" y="190.4">GND</text>
</g>
<text font-size="1.7" fill="#505050" x="152.8" y="86.3">IC1</text>
<g font-size="1.5" fill="#505050">
<text x="81.9" y="34.8" transform="rotate(-90 81.9 34.8)">9</text>
<text x="85.5" y="34.8" transform="rotate(-90 85.5 34.8)">24</text>
<text x="87.3" y="34.8" transform="rotate(-90 87.3 34.8)">36</text>
<text x="89" y="34.8" transform="rotate(-90 89 34.8)">48</text>
<text x="82.7" y="41.7" transform="rotate(-90 82.7 41.7)">VDD_A</text>
<text x="86.3" y="41.6" transform="rotate(-90 86.3 41.6)">VDD_1</text>
<text x="88.1" y="41.6" transform="rotate(-90 88.1 41.6)">VDD_2</text>
<text x="89.8" y="41.6" transform="rotate(-90 89.8 41.6)">VDD_3</text>
<text x="59.6" y="43.8">1</text>
<text x="59.6" y="45.5">2</text>
<text x="59.6" y="47.3">3</text>
<text x="62.4" y="44.5">VBAT</text>
<text x="62.4" y="46.3">PC13-TAMPER-RTC</text>
<text x="114.6" y="44.5">PB9/TIM4_CH4</text>
<text x="114.6" y="46.3">PB8/TIM4_CH3</text>
<text x="127.1" y="43.8">46</text>
<text x="127.1" y="45.5">45</text>
<text x="127.1" y="47.3">44</text>
<text x="206.5" y="47.3">1</text>
<text x="214.2" y="47.3">2</text>
<text x="59.6" y="52.7">6</text>
<text x="59.6" y="49.1">4</text>
<text x="59.6" y="50.9">5</text>
<text x="62.4" y="53.5">PD1-OSC_OUT</text>
<text x="62.4" y="48.1">PC14-OSC32_IN</text>
<text x="62.4" y="49.9">PC15-OSC32_OUT</text>
<text x="62.4" y="51.7">PD0-OSC_IN</text>
<text x="107.1" y="49.9">PB7/I2C1_SDA/TIM4_CH2</text>
<text x="107.3" y="51.7">PB6/I2C1_SCL/TIM4_CH1</text>
<text x="113.6" y="53.5">PB5/I2C1_SMBA</text>
<text x="120.1" y="48.1">BOOT0</text>
<text x="127.1" y="52.7">41</text>
<text x="127.1" y="49.1">43</text>
<text x="127.1" y="50.9">42</text>
<text x="206.5" y="52.7">7</text>
<text x="206.5" y="50.9">5</text>
<text x="206.5" y="49.1">3</text>
<text x="214.2" y="52.7">8</text>
<text x="214.2" y="50.9">6</text>
<text x="214.2" y="49.1">4</text>
<text x="58.8" y="59.8">12</text>
<text x="58.8" y="56.3">10</text>
<text x="58.9" y="58">11</text>
<text x="59.6" y="54.5">7</text>
<text x="62.4" y="58.8">PA1/USART2_RTS/ADC12_IN1/TIM2_CH2</text>
<text x="62.4" y="57">PA0_WKUP/USART2_CTS/ADC12_IN0/TIM2_CH1_ETR</text>
<text x="62.4" y="55.3">NRST</text>
<text x="116.1" y="55.3">PB4/NJTRST</text>
<text x="118" y="57">PB3/JTDO</text>
<text x="118" y="58.8">PA15/JTDI</text>
<text x="127.1" y="54.5">40</text>
<text x="127.1" y="58">38</text>
<text x="127.1" y="56.3">39</text>
<text x="127.1" y="59.8">37</text>
<text x="206.5" y="54.5">9</text>
<text x="214.2" y="54.5">10</text>
<text x="58.8" y="61.6">13</text>
<text x="58.8" y="63.4">14</text>
<text x="58.8" y="65.2">15</text>
<text x="62.4" y="60.6">PA2/USART2_TX/ADC12_IN2/TIM2_CH3</text>
<text x="62.4" y="62.4">PA3/USART2_RX/ADC12_IN3/TIM2_CH4</text>
<text x="62.4" y="64.2">PA4/SPI1_NSS/USART2_CK/ADC12_IN4</text>
<text x="62.4" y="66">PA5/SPI1_SCK/ADC12_IN5</text>
<text x="91.5" y="66">PA11/USART1_CTS/CAN_RX/TIM1_CH4/USBDM</text>
<text x="91.8" y="64.2">PA12/USART1_RTS/CAN_TX/TIM1_ETR/USBDP</text>
<text x="111.7" y="60.6">PA14/JTCK/SWCLK</text>
<text x="111.7" y="62.4">PA13/JTMS/SWDIO</text>
<text x="127.1" y="65.2">32</text>
<text x="127.1" y="63.4">33</text>
<text x="127.1" y="61.6">34</text>
<text x="58.8" y="67">16</text>
<text x="58.8" y="68.8">17</text>
<text x="58.8" y="70.5">18</text>
<text x="62.4" y="67.8">PA6/SPI1_MISO/ADC12_IN6/TIM3_CH1</text>
<text x="62.4" y="69.5">PA7/SPI1_MOSI/ADC12_IN7/TIM3_CH2</text>
<text x="62.4" y="71.3">PB0/ADC12_IN8/TIM3_CH3</text>
<text x="101.6" y="71.3">PA8/USART1_CK/TIM1_CH1/MCO</text>
<text x="104.7" y="67.8">PA10/USART1_RX/TIM1_CH3</text>
<text x="105.7" y="69.5">PA9/USART1_TX/TIM1_CH2</text>
<text x="127.1" y="70.5">29</text>
<text x="127.1" y="67">31</text>
<text x="127.1" y="68.8">30</text>
<text x="58.8" y="72.3">19</text>
<text x="58.8" y="74.1">20</text>
<text x="58.8" y="75.9">21</text>
<text x="58.8" y="77.7">22</text>
<text x="62.4" y="73.1">PB1/ADC12_IN9/TIM3_CH4</text>
<text x="62.4" y="74.9">PB2/BOOT1</text>
<text x="62.4" y="76.7">PB10/I2C2_SCL/USART3_TX</text>
<text x="94.2" y="74.9">PB14/SPI2_MISO/USART3_RTS/TIM1_CH2N</text>
<text x="95" y="76.7">PB13/SPI2_SCK/USART3_CTS/TIM1_CH1N</text>
<text x="104.4" y="73.1">PB15/SPI2_MOSI/TIM1_CH3N</text>
<text x="127.1" y="72.3">28</text>
<text x="127.1" y="74.1">27</text>
<text x="127.1" y="75.9">26</text>
<text x="127.1" y="77.7">25</text>
<text x="62.4" y="78.5">PB11/I2C2_SDA/USART3_RX</text>
<text x="82.7" y="83.4" transform="rotate(-90 82.7 83.4)">VSS_A</text>
<text x="86.3" y="83.4" transform="rotate(-90 86.3 83.4)">VSS_1</text>
<text x="87.8" y="78.5">PB12/SPI2_NSS/I2C2_SMBA/USART3_CK/TIM1_BKIN</text>
<text x="88" y="83.4" transform="rotate(-90 88 83.4)">VSS_2</text>
<text x="89.8" y="83.4" transform="rotate(-90 89.8 83.4)">VSS_3</text>
<text x="81.9" y="86.2" transform="rotate(-90 81.9 86.2)">8</text>
<text x="85.5" y="87" transform="rotate(-90 85.5 87)">23</text>
<text x="87.3" y="87" transform="rotate(-90 87.3 87)">35</text>
<text x="89" y="87" transform="rotate(-90 89 87)">47</text>
<text x="156.9" y="85.2" transform="rotate(-90 156.9 85.2)">1</text>
<text x="160.5" y="85.2" transform="rotate(-90 160.5 85.2)">2</text>
<text x="147.6" y="93.8">5</text>
<text x="147.6" y="95.5">6</text>
<text x="151.7" y="94.5">SYNC</text>
<text x="157.7" y="91.7" transform="rotate(-90 157.7 91.7)">VDD</text>
<text x="158.6" y="94.5">OUTA</text>
<text x="161.3" y="92.5" transform="rotate(-90 161.3 92.5)">VREF</text>
<text x="166" y="93.8">4</text>
<text x="147.6" y="97.3">7</text>
<text x="151.7" y="96.3">SCLK</text>
<text x="151.7" y="98.1">DIN</text>
<text x="158.5" y="98.1">OUTB</text>
<text x="166" y="97.3">3</text>
<text x="156.9" y="107.2" transform="rotate(-90 156.9 107.2)">8</text>
<text x="157.7" y="103.1" transform="rotate(-90 157.7 103.1)">GND</text>
<text x="77.5" y="133">1</text>
<text x="77.5" y="134.8">2</text>
<text x="82.4" y="133">3</text>
<text x="82.4" y="134.8">4</text>
<text x="91.8" y="133">1</text>
<text x="91.8" y="134.8">2</text>
<text x="96.7" y="133">3</text>
<text x="96.7" y="134.8">4</text>
<text x="106.1" y="133">1</text>
<text x="106.1" y="134.8">2</text>
<text x="111" y="133">3</text>
<text x="111" y="134.8">4</text>
<text x="201.1" y="136.6">1</text>
<text x="201.1" y="134.8">3</text>
<text x="201.1" y="133">5</text>
<text x="208.8" y="136.6">2</text>
<text x="208.8" y="134.8">4</text>
<text x="208.8" y="133">6</text>
</g>
<text font-size="1.4" fill="#505050" x="150" y="106.5">DAC8552</text>
</svg>
